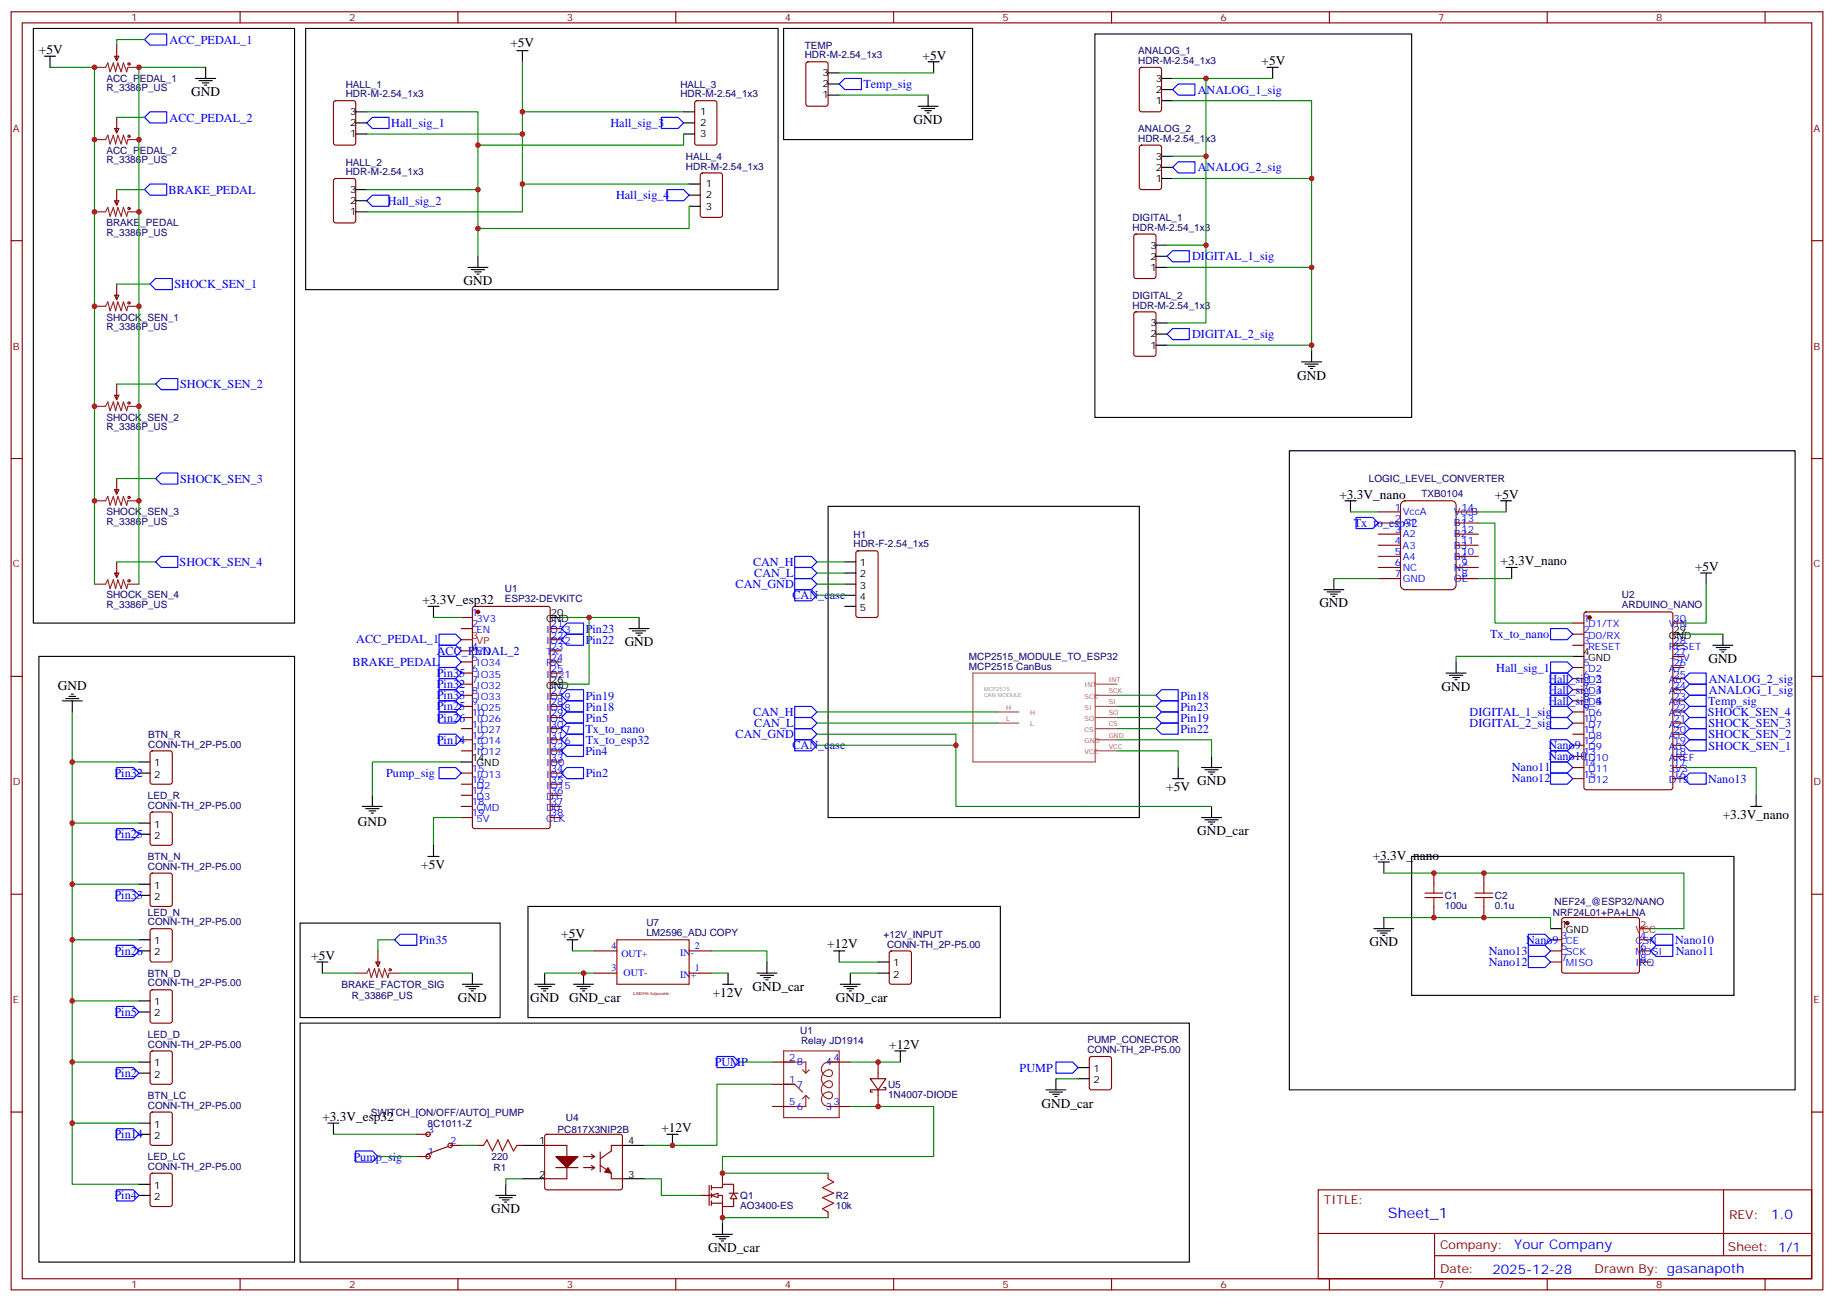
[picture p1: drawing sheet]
<svg xmlns="http://www.w3.org/2000/svg" width="582mm" height="413mm" viewBox="0 0 582 413" stroke-linecap="round" stroke-linejoin="round" font-family="sans-serif">
<g fill="none" stroke="#870000" stroke-width=".35">
<path d="M3.5 3.7h575.1v405.7h-575.1zM7.1 7.3h567.9v398.6h-567.9zM36.3 17.9h1.4l-.7 1.4zM37 14.3v5M76.2 3.7v3.6M145.3 3.7v3.6M214.5 3.7v3.6M283.6 3.7v3.6M352.8 3.7v3.6M421.9 3.7v3.6M491.1 3.7v3.6M560.2 3.7v3.6"/>
<path d="M37 37.3v4.9M106.1 32.2l.4-.2h5.7l.6 .4 .1 13-.5 .6-5.9 .1-.6-.5-.1-12.9zM36.3 40.8h1.4l-.7 1.4zM3.5 76.4h3.6M36.3 63.7h1.4l-.7 1.4zM37 60.2v4.9M575 76.4h3.6M36.3 93.7h1.4l-.7 1.4zM37 90.2v4.9M36.3 125.4h1.4l-.7 1.5zM37 121.9v5M3.5 145.6h3.6"/>
<path d="M36.3 155.4h1.4l-.7 1.4zM37 151.9v4.9M575 145.6h3.6M146.4 196h3.5M146.4 199.5h3.5M150.2 192.7l.4-.2h23.3l.7 .4v69.4l-.4 .7h-23.6l-.6-.4-.1-69.4zM174.6 199.5h3.6M499.2 197.8h3.5M502.9 194.4l.5-.2h26.8l.7 .5v55.3l-.4 .6-27.1 .1-.6-.5-.1-55.3zM530.9 197.8h3.6M3.5 214.7h3.6M146.4 206.6h3.5"/>
<path d="M146.4 210.1h3.5M146.4 213.6h3.5M146.4 217.2h3.5M174.6 206.6h3.6M174.6 210.1h3.6M174.6 213.6h3.6M174.6 203.1h3.6M499.2 201.3h3.5M499.2 204.8h3.5M499.2 211.9h3.5M499.2 215.4h3.5M499.2 218.9h3.5"/>
<path d="M530.9 204.8h3.6M530.9 211.9h3.6M530.9 215.4h3.6M530.9 218.9h3.6M530.9 208.4h3.6M575 214.7h3.6M47.9 238.5l.4-.2h5.7l.6 .5 .1 9.4-.5 .7h-5.9l-.6-.4-.1-9.5zM146.4 220.7h3.5M146.4 224.2h3.5M146.4 227.8h3.5M146.4 231.3h3.5M146.4 234.8h3.5"/>
<path d="M146.4 238.3h3.5M174.6 220.7h3.6M174.6 224.2h3.6M174.6 227.8h3.6M174.6 231.3h3.6M174.6 234.8h3.6M174.6 238.3h3.6M499.2 222.5h3.5M499.2 226h3.5M499.2 229.5h3.5M499.2 233h3.5M499.2 236.6h3.5"/>
<path d="M530.9 222.5h3.6M530.9 226h3.6M530.9 229.5h3.6M530.9 233h3.6M530.9 236.6h3.6M47.9 257.9l.4-.2h5.7l.6 .5 .1 9.4-.5 .7h-5.9l-.6-.4-.1-9.5zM146.4 245.4h3.5M146.4 248.9h3.5M146.4 252.4h3.5M146.4 256h3.5M146.4 259.5h3.5M174.6 245.4h3.6"/>
<path d="M174.6 248.9h3.6M174.6 252.4h3.6M174.6 256h3.6M174.6 259.5h3.6M174.6 241.9h3.6M499.2 240.1h3.5M499.2 243.6h3.5M499.2 247.2h3.5M530.9 240.1h3.6M530.9 243.6h3.6M530.9 247.2h3.6M47.9 277.3l.4-.2h5.7l.6 .5 .1 9.4-.5 .7h-5.9l-.6-.4-.1-9.5z"/>
<path d="M455.1 277.1v3.6M471 277.1v3.6M3.5 283.8h3.6M47.9 295l.4-.2h5.7l.6 .4 .1 9.5-.5 .6-5.9 .1-.6-.5-.1-9.4zM455.1 287.7v3.6M471 287.7v3.6M492.1 298.3h3.6M495.9 291.5l.5-.2h23.2l.5 .2 .2 .5v16.5l-.7 .4-23.5-.1-.4-.6v-16.2zM520.3 298.3h3.6M575 283.8h3.6M47.9 314.4l.4-.2h5.7l.6 .4 .1 9.5-.5 .6-5.9 .1-.6-.5-.1-9.4zM119.2 305.4h1.4l-.7 1.4z"/>
<path d="M119.9 301.8v5M492.1 305.4h3.6M492.1 301.8h3.6M520.3 305.4h3.6M520.3 301.8h3.6M47.9 333.8l.4-.2h5.7l.6 .4 .1 9.5-.5 .6-5.9 .1-.6-.5-.1-9.4zM3.5 353h3.6M47.9 353.2l.4-.2h5.7l.6 .4 .1 9.5-.5 .6-5.9 .1-.6-.5-.1-9.4zM575 353h3.6M47.9 372.6l.4-.2h5.7l.6 .4 .1 9.5-.5 .6-5.9 .1-.6-.5-.1-9.4zM132.3 360h3.5M132.3 367.1h3.5"/>
<path d="M142.2 363.9l-6.7 2.5M142.9 363.6h3.5M172.9 363.6h7v10.6h-7M173.1 360.3l.5-.3h23.2l.5 .3 .3 .5-.1 16.5-.7 .4-23.5-.1-.4-.6v-16.2zM176.4 370.6h7M185.2 367.1h3.5M185.2 370.6h3.5M187.7 369.9l1 .7M187.7 366.4l1 .7M188.7 370.6l-1 .7M188.7 367.1l-1 .7M194 372.4v1.8h3.6"/>
<path d="M197.6 363.6h-3.6v1.7M222.2 379.4h7.1v3.6h3.5v-2.5M225.1 376.3v6.3M225.8 377h3.5v-1.1h3.5v2.8M225.8 376.3v1.4M225.8 378.7v1.5M229.3 372.4v3.5M231.4 378.7h2.8M418.4 377.7h156.6v28.2h-156.6zM547 377.7v20.9M225.8 381.2v1.4M225.8 381.9h3.5"/>
<path d="M229.3 383v3.5M418.4 391.5h156.5M455.3 398.6h119.6M455.3 391.5v14.1M76.2 405.9v3.5M145.3 405.9v3.5M214.5 405.9v3.5M283.6 405.9v3.5M352.8 405.9v3.5M421.9 405.9v3.5M491.1 405.9v3.5M560.2 405.9v3.5"/>
<circle cx="135.8" cy="360" r=".71"/>
<circle cx="135.8" cy="367.1" r=".71"/>
<circle cx="142.9" cy="363.6" r=".71"/>
</g>
<g fill="#870000" stroke="#870000" stroke-width=".35">
<path d="M176.4 367.1h7l-3.5 3.5z"/>
<circle cx="151.7" cy="194.2" r=".53"/>
<circle cx="504.5" cy="196" r=".53"/>
<circle cx="497.4" cy="293" r=".53"/>
</g>
<path d="M146.4 203.1h3.5M520.3 294.8h3.6" fill="none" stroke="#f00" stroke-width=".35"/>
<g fill="none" stroke="#000" stroke-width=".35">
<path d="M112.9 35.5h3.5M112.9 39h3.5M112.9 42.5h3.5M409.2 143.1h160.5v202.8h-160.5zM262.8 160.7h98.8v98.8h-98.8zM135.8 192.5h3.5M137.6 192.5v3.5M174.6 196h3.6M199.7 199.5h6.3M202.8 196v3.5M539.8 181.9h3.5M541.5 181.9v3.5"/>
<path d="M12.3 208.4h81.2v192.2h-81.2zM174.6 217.2h3.6M200.7 200.2h4.3M201.8 200.9h2.1M202.5 201.6h.7M459 213.6h6.3M460 214.3h4.3M461.1 215.1h2.1M461.8 215.8h.7M462.1 210.1v3.5M499.2 208.4h3.5M530.9 201.3h3.6"/>
<path d="M543.6 204.8h6.4M544.7 205.5h4.2M545.7 206.2h2.2M546.5 206.9h.7M546.8 201.3v3.5M19.8 222.5h6.3M20.8 221.8h4.2M21.9 221.1h2.1M22.6 220.3h.7M22.9 222.5v3.5M44.1 241.9h3.5M44.1 245.4h3.5"/>
<path d="M115 256h6.4M116.1 256.7h4.2M117.1 257.4h2.1M117.8 258.1h.7M118.2 252.4v3.6M146.4 241.9h3.5M372.2 247.2h3.5M373.9 243.6v3.6M381.4 243.6h6.3M382.4 244.3h4.2M383.5 245h2.1M384.2 245.7h.7"/>
<path d="M384.5 240.1v3.5M44.1 261.3h3.5M44.1 264.8h3.5M135.8 271.9h3.5M137.6 268.3v3.6M448 271.9h102.3v44h-102.3zM44.1 280.7h3.5M44.1 284.2h3.5M44.1 298.3h3.5M95.2 293h63.5v30h-63.5zM436 294.8h6.4M437.1 295.5h4.2"/>
<path d="M438.1 296.2h2.2M438.9 296.9h.7M439.2 291.3v3.5M492.1 294.8h3.6M44.1 301.8h3.5M44.1 317.7h3.5M100.5 305.4h3.6M102.3 305.4v3.5M146.8 312.4h6.3M147.8 313.1h4.2M148.9 313.8h2.1M149.6 314.5h.7"/>
<path d="M149.9 308.9v3.5M44.1 321.2h3.5M44.1 337.1h3.5M44.1 340.6h3.5M44.1 356.5h3.5M104.1 356.5h3.5M105.8 356.5v3.5M44.1 360h3.5M44.1 375.9h3.5M44.1 379.4h3.5M165.8 363.6h7.1M165.8 374.2h7.1"/>
<path d="M197.6 363.6h7M197.6 374.2h7"/>
</g>
<g fill="none" stroke="#008700" stroke-width=".35">
<path d="M137.6 196h8.8M178.2 196h24.6M187 196v21.2h-8.8M541.5 185.4v12.4h-7M499.2 208.4h-37.1v1.7M534.5 201.3h12.3M22.9 226v149.9h21.2M354.5 238.3h19.4v5.3M354.5 220.7h12.4M354.5 224.2h12.4M354.5 227.8h12.4M354.5 231.3h12.4"/>
<path d="M22.9 241.9h21.2M146.4 259.5h-8.8v8.8M146.4 241.9h-28.2v10.5M22.9 261.3h21.2M22.9 280.7h21.2M22.9 298.3h21.2M125.2 298.3h-5.3v3.5M439.2 291.3h52.9v3.5M22.9 317.7h21.2M102.3 308.9h10.6M127 308.9h22.9M22.9 337.1h21.2"/>
<path d="M22.9 356.5h21.2M105.8 360h26.5M119.9 367.1h12.4"/>
</g>
<g fill="none" stroke="#00f" stroke-width=".35">
<path d="M492.1 199.5h5.3l1.8 1.8-1.8 1.8h-5.3zM139.3 215.4h5.3l1.8 1.8-1.8 1.7h-5.3zM139.3 218.9h5.3l1.8 1.8-1.8 1.8h-5.3zM139.3 211.9h5.3l1.8 1.7-1.8 1.8h-5.3zM139.3 222.5h5.3l1.8 1.7-1.8 1.8h-5.3zM139.3 226h5.3l1.8 1.8-1.8 1.7h-5.3zM139.3 233h5.3l1.8 1.8-1.8 1.8h-5.3zM178.2 227.8l1.7-1.8h5.3v3.5h-5.3zM178.2 238.3l1.7-1.7h5.3v3.5h-5.3zM178.2 231.3l1.7-1.8h5.3v3.5h-5.3zM252.2 224.2h5.3l1.8 1.8-1.8 1.8h-5.3zM252.2 227.8h5.3l1.8 1.7-1.8 1.8h-5.3z"/>
<path d="M252.2 231.3h5.3l1.8 1.7-1.8 1.8h-5.3zM366.9 220.7l1.8-1.8h5.2v3.6h-5.2zM366.9 224.2l1.8-1.7h5.2v3.5h-5.2zM366.9 227.8l1.8-1.8h5.2v3.5h-5.2zM366.9 231.3l1.8-1.8h5.2v3.5h-5.2zM492.1 238.3h5.3l1.8 1.8-1.8 1.8h-5.3zM492.1 234.8h5.3l1.8 1.8-1.8 1.7h-5.3zM37 243.6h5.3l1.8 1.8-1.8 1.8h-5.3zM178.2 245.4l1.7-1.8h5.3v3.6h-5.3zM492.1 241.9h5.3l1.8 1.7-1.8 1.8h-5.3zM492.1 245.4h5.3l1.8 1.8-1.8 1.7h-5.3zM534.5 247.2l1.7-1.8h5.3v3.5h-5.3z"/>
<path d="M37 263h5.3l1.8 1.8-1.8 1.8h-5.3zM37 282.4h5.3l1.8 1.8-1.8 1.8h-5.3zM125.2 298.3l1.8-1.8h5.3v3.6h-5.3zM485.1 296.5h5.3l1.7 1.8-1.7 1.8h-5.3zM525.6 296.5h5.3v3.6h-5.3l-1.7-1.8zM37 300.1h5.3l1.8 1.7-1.8 1.8h-5.3zM37 319.5h5.3l1.8 1.7-1.8 1.8h-5.3zM485.1 303.6h5.3l1.7 1.8-1.7 1.7h-5.3zM485.1 300.1h5.3l1.7 1.7-1.7 1.8h-5.3zM525.6 300.1h5.3v3.5h-5.3l-1.7-1.8zM37 338.9h5.3l1.8 1.7-1.8 1.8h-5.3zM37 358.3h5.3l1.8 1.7-1.8 1.8h-5.3z"/>
<path d="M37 377.7h5.3l1.8 1.7-1.8 1.8h-5.3zM112.9 365.3h5.3l1.7 1.8-1.7 1.8h-5.3z"/>
</g>
<g fill="none" stroke="#a10000" stroke-width=".35">
<path d="M452.3 284.9h5.6M452.3 283.5h5.6M455.1 280.7v2.8M455.1 284.9v2.8M468.1 284.9h5.7M468.1 283.5h5.7M471 280.7v2.8M471 284.9v2.8M190.5 369.9l2.1 1.4M190.5 365.7v6.3M194 365.3l-3.5 2.5"/>
<circle cx="40.9" cy="20.3" r=".35"/>
<circle cx="40.9" cy="43.3" r=".35"/>
<circle cx="40.9" cy="66.2" r=".35"/>
<circle cx="40.9" cy="96.2" r=".35"/>
<circle cx="40.9" cy="127.9" r=".35"/>
<circle cx="40.9" cy="157.9" r=".35"/>
<circle cx="123.8" cy="307.8" r=".35"/>
</g>
<path d="M30 21.4h3.5l.7-1.4 .7 2.8 1.1-2.8 .7 2.8 .7-2.8 1.1 2.8 .7-2.8 1 2.8 .4-1.4h3.5M30 44.3h3.5l.7-1.4 .7 2.8 1.1-2.8 .7 2.8 .7-2.8 1.1 2.8 .7-2.8 1 2.8 .4-1.4h3.5M30 67.2h3.5l.7-1.4 .7 2.9 1.1-2.9 .7 2.9 .7-2.9 1.1 2.9 .7-2.9 1 2.9 .4-1.5h3.5M30 97.2h3.5l.7-1.4 .7 2.8 1.1-2.8 .7 2.8 .7-2.8 1.1 2.8 .7-2.8 1 2.8 .4-1.4h3.5M30 129h3.5l.7-1.4 .7 2.8 1.1-2.8 .7 2.8 .7-2.8 1.1 2.8 .7-2.8 1 2.8 .4-1.4h3.5M30 159h3.5l.7-1.4 .7 2.8 1.1-2.8 .7 2.8 .7-2.8 1.1 2.8 .7-2.8 1 2.8 .4-1.4h3.5M112.9 308.9h3.5l.7-1.4 .7 2.8 1.1-2.8 .7 2.8 .7-2.8 1.1 2.8 .7-2.8 1 2.8 .4-1.4h3.5" fill="none" stroke="#8c2424" stroke-width=".35"/>
<path d="M193 370.6l1 1.8-2.1-.4z" fill="#a10000" stroke="#a10000" stroke-width=".35"/>
<g fill="#fff" stroke="#870000" stroke-width=".35">
<path d="M232.8 378.7l1.1 1.8h-2.1z"/>
<path d="M225.8 379.4l2.1-.7v1.5z"/>
</g>
<g fill="none" stroke="#870000" stroke-width=".35">
<path d="M220.7 32.2l.5-.2h5.6l.7 .4v13l-.4 .6-5.9 .1-.7-.5v-12.9zM106.1 56.9l.4-.2h5.7l.6 .4 .1 13-.5 .6-5.9 .1-.6-.5-.1-12.9zM222.5 55.1l.5-.2h5.6l.7 .4v13l-.5 .6-5.8 .1-.7-.5-.1-12.9zM37 178.4v4.9M271.9 175l.4-.2h5.7l.6 .5 .1 20-.5 .6-5.9 .1-.6-.5-.1-20zM36.3 181.9h1.4l-.7 1.4zM188.7 308.9h7.1M188.7 301.8h7.1M218.7 308.9h7.1M218.7 301.8h7.1M282.5 302l.4-.2h5.7l.6 .5 .1 9.4-.5 .7h-5.9l-.6-.4-.1-9.5zM245.2 337.1h7"/>
<path d="M262.8 337.1h7.1M278.7 337.1v5.3M346 335.6l.4-.2h5.7l.6 .4 .1 9.4-.5 .7h-5.9l-.6-.4-.1-9.4zM245.2 351.2h7M245.2 344.2h7M262.8 351.2h7.1M276.2 342.4h5l-2.5 3.5zM278.7 345.9v5.3M280.5 345.2h.7v.7h-5v.7h.7M151.7 363.6h1.8M164 363.6h1.8M262.8 372.4v1.8"/>
<path d="M262.8 384.7v1.8"/>
</g>
<g fill="none" stroke="#a10000" stroke-width=".35">
<path d="M195.8 298.3h22.9v14.1h-22.9zM153.5 363.6l1-1.8 1.8 3.5 1.7-3.5 1.5 3.5 1.7-3.5 1.8 3.5 1-1.7M262.8 374.2l1.8 1-3.5 1.8 3.5 1.7-3.5 1.5 3.5 1.7-3.5 1.8 1.7 1"/>
<circle cx="40.9" cy="184.4" r=".35"/>
</g>
<g fill="none" stroke="#000" stroke-width=".35">
<path d="M10.6 9h82.9v188.8h-82.9zM14.1 17.9h3.5M15.9 17.9v3.5M97 9h149.9v82.9h-149.9zM164 16.1h3.6M165.8 16.1v3.5M62.1 24.9h6.3M63.1 25.6h4.3M64.2 26.3h2.1M64.9 27h.7M65.3 21.4v3.5M217 35.5h3.5"/>
<path d="M217 39h3.5M217 42.5h3.5M218.7 58.4h3.5M112.9 60.2h3.5M112.9 67.2h3.5M112.9 63.7h3.5M218.7 65.5h3.5M218.7 61.9h3.5M148.5 84.9h6.4M149.6 85.6h4.2M150.6 86.3h2.2M151.3 87h.7"/>
<path d="M151.7 81.4v3.5M268.1 178.4h3.5M268.1 181.9h3.5M268.1 185.4h3.5M268.1 188.9h3.5M268.1 192.5h3.5M381.4 259.5h6.3M384.5 256v3.5M382.4 260.2h4.2M383.5 260.9h2.1M384.2 261.6h.7M167.6 287.7h149.9v35.3h-149.9z"/>
<path d="M179.9 298.3h3.5M181.7 298.3v3.5M169.7 312.4h6.3M170.7 313.1h4.3M171.8 313.8h2.1M172.5 314.5h.7M172.9 308.9v3.5M229.3 312.4h3.5M231.1 308.9v3.5M240.2 308.9h6.4M241.3 309.6h4.2M242.4 310.3h2.1"/>
<path d="M243.1 311h.7M243.4 305.4v3.5M264.6 301.8h3.5M266.3 301.8v3.6M266.7 312.4h6.3M267.8 313.1h4.2M268.8 313.8h2.1M269.5 314.5h.7M269.9 308.9v3.5M278.7 308.9h3.5M278.7 305.4h3.5M95.2 324.8h282.3v75.8h-282.3z"/>
<path d="M284 333.6h3.5M285.8 333.6v3.5M342.2 338.9h3.5M332 345.9h6.3M333 346.6h4.3M334.1 347.3h2.1M334.8 348.1h.7M335.1 342.4v3.5M342.2 342.4h3.5M157.3 379.4h6.4M160.5 375.9v3.5M211.7 360h3.5"/>
<path d="M213.4 360v3.6M158.4 380.2h4.2M159.5 380.9h2.1M160.2 381.6h.7M226.1 391.8h6.4M227.2 392.5h4.2M228.2 393.2h2.2M229 393.9h.7M229.3 388.3v3.5"/>
</g>
<g fill="none" stroke="#00f" stroke-width=".35">
<path d="M47.6 10.8h5.3v3.5h-5.3l-1.7-1.7zM45.9 37.3l1.7-1.8h5.3v3.5h-5.3zM118.2 37.3h5.3v3.5h-5.3l-1.8-1.8zM209.9 37.3h5.3l1.8 1.7-1.8 1.8h-5.3zM45.9 60.2l1.7-1.8h5.3v3.5h-5.3zM118.2 61.9h5.3v3.6h-5.3l-1.8-1.8zM211.7 60.2h5.3l1.7 1.7-1.7 1.8h-5.3zM49.4 88.4h5.3v3.5h-5.3l-1.8-1.7zM51.2 120.2h5.2v3.5h-5.2l-1.8-1.8zM49.4 151.9l1.8-1.8h5.2v3.6h-5.2zM49.4 178.4l1.8-1.8h5.2v3.5h-5.2zM252.2 176.6h5.3l1.8 1.8-1.8 1.7h-5.3z"/>
<path d="M178.2 199.5l1.7-1.7h5.3v3.5h-5.3zM252.2 187.2h5.3l1.8 1.7-1.8 1.8h-5.3zM252.2 183.7h5.3l1.8 1.7-1.8 1.8h-5.3zM252.2 180.1h5.3l1.8 1.8-1.8 1.8h-5.3zM139.3 201.3h5.3l1.8 1.8-1.8 1.7h-5.3zM139.3 204.8h5.3l1.8 1.8-1.8 1.8h-5.3zM139.3 208.4h5.3l1.8 1.7-1.8 1.8h-5.3zM178.2 203.1l1.7-1.8h5.3v3.5h-5.3zM179.9 218.9h5.3v3.6h-5.3l-1.7-1.8zM178.2 224.2l1.7-1.7h5.3v3.5h-5.3zM252.2 234.8h5.3l1.8 1.8-1.8 1.7h-5.3zM139.3 243.6h5.3l1.8 1.8-1.8 1.8h-5.3z"/>
<path d="M227.5 335.4h5.3l1.8 1.7-1.8 1.8h-5.3zM335.1 337.1h5.3l1.8 1.8-1.8 1.7h-5.3z"/>
</g>
<g fill="none" stroke="#008700" stroke-width=".35">
<path d="M45.9 12.6h-8.9v1.7M165.8 19.6v22.9h-49.4M15.9 21.4h14.1v164M37 37.3h8.9M65.3 21.4h-21.2v164M116.4 35.5h35.3v24.7M165.8 35.5h51.2M165.8 42.5v24.7h-49.4M165.8 58.4h52.9M217 42.5v3.6h-65.3M37 60.2h8.9M116.4 60.2h35.3v12.3"/>
<path d="M218.7 65.5v7h-67v8.9M37 90.2h10.6M37 121.9h12.4M37 151.9h12.4M37 178.4h12.4M259.3 178.4h8.8M259.3 181.9h8.8M259.3 185.4h8.8M259.3 188.9h8.8M259.3 233h44.1v3.6h-44.1M259.3 226h57.1M259.3 229.5h57.1"/>
<path d="M303.4 236.6v19.4h81.1M354.5 234.8h30v5.3M172.9 308.9h15.8M181.7 301.8h7M225.8 301.8h17.6v3.6M225.8 308.9h5.3M266.3 305.4h12.4M269.9 308.9h8.8M234.6 337.1h10.6M269.9 337.1h15.9M245.2 344.2h-17.7v19.4h-22.9M269.9 351.2h26.4v15.9h-67v5.3h33.5"/>
<path d="M335.1 342.4h7.1M146.4 363.6h5.3M165.8 374.2h-5.3v1.7M204.6 374.2h5.3v5.2h12.3M262.8 386.5h-33.5v1.8"/>
</g>
<path d="M30 185.4h3.5l.7-1.4 .7 2.8 1.1-2.8 .7 2.8 .7-2.8 1.1 2.8 .7-2.8 1 2.8 .4-1.4h3.5M248.7 333.6h17.6v21.2h-17.6zM248.7 337.1h7.1v3.5M254.7 339.6l1.1 1M256.8 339.6l-1 1M266.3 337.1h-3.5a2.28 2.28 0 0 0-2.1 2.8 2.28 2.28 0 0 0 3.1 1.6 1.1 1.1 0 0 0 .3-1.4 1.1 1.1 0 0 0-1.3-.5 2.86 2.86 0 0 0-2.1 3.1 2.86 2.86 0 0 0 2.8 2.5 1.1 1.1 0 0 0 .7-1.4 1.1 1.1 0 0 0-1.4-.7 2.86 2.86 0 0 0-2.1 3.1 2.86 2.86 0 0 0 2.8 2.5 1.19 1.19 0 0 0 .5-1.7 1.19 1.19 0 0 0-1.8-.2 2.3 2.3 0 0 0-1.5 2.4 2.3 2.3 0 0 0 2.1 2h3.5M248.7 344.2h3.5l2.5 2.4M255.8 347.7v3.5h-7.1M255.8 347.7l1 1.1M255.8 347.7l-1.1 1.1" fill="none" stroke="#8c2424" stroke-width=".35"/>
<path d="M308.8 213.6h38.8v28.3h-38.8zM347.6 217.2h6.9M316.4 229.5h7M316.4 226h7M347.6 220.7h6.9M347.6 224.2h6.9M347.6 227.8h6.9M347.6 231.3h6.9M347.6 234.8h6.9M347.6 238.3h6.9" fill="none" stroke="#a64a4a" stroke-width=".35"/>
<path d="M444.8 159.5l1.1-.5h14.8a1.41 1.41 0 0 1 1.4 1.4v25.4a1.51 1.51 0 0 1-1.4 1.4h-14.8a1.51 1.51 0 0 1-1.4-1.4v-25.4z" fill="#fff" stroke="#800000" stroke-width=".35"/>
<g fill="none" stroke="#870000" stroke-width=".35">
<path d="M256 19.8l.5-.2h5.6l.7 .4v13l-.4 .7h-5.9l-.7-.4v-13zM361.8 21.6l.5-.2h5.6l.7 .4 .1 13-.5 .6-5.9 .1-.6-.5-.1-12.9zM361.8 46.3l.5-.2h5.6l.7 .4 .1 13-.5 .6-5.9 .1-.6-.5-.1-12.9zM360.1 74.5l.4-.2h5.7l.6 .4 .1 13-.5 .7h-5.9l-.6-.5-.1-12.9zM360.1 99.2l.4-.2h5.7l.6 .4 .1 13-.5 .6-5.9 .1-.6-.5-.1-12.9zM437.4 162.5h7.1M437.4 166h7.1M437.4 169.5h7.1M437.4 173.1h7.1M437.4 176.6h7.1M462.1 162.5h7.1M462.1 166h7.1"/>
<path d="M462.1 169.5h7.1M462.1 173.1h7.1M462.1 176.6h7.1M437.4 180.1h7.1M437.4 183.7h7.1M462.1 180.1h7.1M462.1 183.7h7.1"/>
</g>
<g fill="none" stroke="#000" stroke-width=".35">
<path d="M248.7 9h60v35.3h-60zM294.6 19.6h3.5M296.3 19.6v3.5M347.5 10.8h100.5v121.7h-100.5zM262.8 23.1h3.5M262.8 30.2h3.5M262.8 26.7h3.5M291.4 33.7h6.3M292.5 34.4h4.2M293.5 35.1h2.1M294.2 35.8h.7M294.6 30.2v3.5"/>
<path d="M368.7 24.9h3.5M368.7 32h3.5M368.7 28.4h3.5M402.2 21.4h3.5M403.9 21.4v3.5M368.7 49.6h3.5M368.7 56.7h3.5M368.7 53.1h3.5M366.9 77.8h3.5M366.9 84.9h3.5M366.9 81.4h3.5M366.9 102.5h3.5"/>
<path d="M366.9 109.6h3.5M366.9 106h3.5M413.1 114.9h6.4M414.2 115.6h4.2M415.2 116.3h2.1M415.9 117h.7M416.3 111.3v3.6M426.9 159h3.5M428.6 159v3.5M476.2 159h3.6M478 159v3.5M420.2 187.2h6.3"/>
<path d="M421.2 187.9h4.2M422.3 188.6h2.1M423 189.3h.7M423.3 183.7v3.5M478 180.1h3.5M479.8 180.1v3.6M555.6 256h3.6M557.4 252.4v3.6M437.4 273.6h3.6M439.2 273.6v3.5M182 312.4h6.4M183.1 313.1h4.2"/>
<path d="M184.1 313.8h2.2M184.9 314.5h.7M185.2 308.9v3.5"/>
</g>
<g fill="none" stroke="#008700" stroke-width=".35">
<path d="M266.3 23.1h30M266.3 30.2h28.3M372.2 32h44.1v79.3M372.2 24.9h31.7M382.8 24.9v77.6h-12.4M372.2 49.6h10.6M372.2 56.7h44.1M370.4 77.8h12.4M370.4 84.9h45.9M370.4 109.6h45.9M428.6 162.5h8.8M469.2 166h5.3v31.8h24.7"/>
<path d="M469.2 162.5h8.8M423.3 183.7h14.1M469.2 183.7h10.6M534.5 243.6h22.9v8.8M439.2 277.1h95.3v17.7h-10.6"/>
</g>
<g fill="none" stroke="#00f" stroke-width=".35">
<path d="M266.3 26.7l1.8-1.8h5.3v3.5h-5.3zM373.9 26.7h5.3v3.5h-5.3l-1.7-1.8zM372.2 53.1l1.7-1.7h5.3v3.5h-5.3zM370.4 81.4l1.8-1.8h5.3v3.5h-5.3zM370.4 106l1.8-1.7h5.3v3.5h-5.3zM430.4 164.3h5.3l1.7 1.7-1.7 1.8h-5.3zM492.1 210.1h5.3l1.8 1.8-1.8 1.7h-5.3zM492.1 213.6h5.3l1.8 1.8-1.8 1.8h-5.3zM492.1 217.2h5.3l1.8 1.7-1.8 1.8h-5.3zM534.5 218.9l1.7-1.7h5.3v3.5h-5.3zM534.5 215.4l1.7-1.8h5.3v3.6h-5.3zM178.2 234.8l1.7-1.8h5.3v3.6h-5.3z"/>
<path d="M492.1 220.7h5.3l1.8 1.8-1.8 1.7h-5.3zM492.1 224.2h5.3l1.8 1.8-1.8 1.8h-5.3zM492.1 227.8h5.3l1.8 1.7-1.8 1.8h-5.3zM534.5 236.6l1.7-1.8h5.3v3.5h-5.3zM534.5 233l1.7-1.7h5.3v3.5h-5.3zM534.5 229.5l1.7-1.7h5.3v3.5h-5.3zM534.5 226l1.7-1.8h5.3v3.6h-5.3zM534.5 222.5l1.7-1.8h5.3v3.5h-5.3z"/>
</g>
<g fill="#c00">
<circle cx="22.9" cy="261.3" r=".88"/>
<circle cx="22.9" cy="356.5" r=".88"/>
<circle cx="22.9" cy="337.1" r=".88"/>
<circle cx="22.9" cy="317.7" r=".88"/>
<circle cx="22.9" cy="298.3" r=".88"/>
<circle cx="22.9" cy="280.7" r=".88"/>
<circle cx="22.9" cy="241.9" r=".88"/>
<circle cx="187" cy="196" r=".88"/>
<circle cx="471" cy="291.3" r=".88"/>
<circle cx="455.1" cy="291.3" r=".88"/>
<circle cx="229.3" cy="386.5" r=".88"/>
<circle cx="213.4" cy="363.6" r=".88"/>
<circle cx="229.3" cy="372.4" r=".88"/>
<circle cx="278.7" cy="351.2" r=".88"/>
<circle cx="278.7" cy="337.1" r=".88"/>
<circle cx="30" cy="44.3" r=".88"/>
<circle cx="30" cy="67.2" r=".88"/>
<circle cx="30" cy="97.2" r=".88"/>
<circle cx="30" cy="129" r=".88"/>
<circle cx="30" cy="21.4" r=".88"/>
<circle cx="44.1" cy="21.4" r=".88"/>
<circle cx="44.1" cy="44.3" r=".88"/>
<circle cx="44.1" cy="67.2" r=".88"/>
<circle cx="44.1" cy="97.2" r=".88"/>
<circle cx="44.1" cy="129" r=".88"/>
<circle cx="30" cy="159" r=".88"/>
<circle cx="44.1" cy="159" r=".88"/>
<circle cx="165.8" cy="35.5" r=".88"/>
<circle cx="165.8" cy="42.5" r=".88"/>
<circle cx="165.8" cy="58.4" r=".88"/>
<circle cx="151.7" cy="72.5" r=".88"/>
<circle cx="151.7" cy="60.2" r=".88"/>
<circle cx="151.7" cy="46.1" r=".88"/>
<circle cx="303.4" cy="236.6" r=".88"/>
<circle cx="185.2" cy="308.9" r=".88"/>
<circle cx="382.8" cy="24.9" r=".88"/>
<circle cx="382.8" cy="77.8" r=".88"/>
<circle cx="382.8" cy="49.6" r=".88"/>
<circle cx="416.3" cy="109.6" r=".88"/>
<circle cx="416.3" cy="84.9" r=".88"/>
<circle cx="455.1" cy="277.1" r=".88"/>
<circle cx="471" cy="277.1" r=".88"/>
<circle cx="416.3" cy="56.7" r=".88"/>
</g>
<text font-size="4.6" fill="#00f" x="440.5" y="386.7">Sheet_1</text>
<g font-size="4.2">
<text x="12.3" y="17.1">+5V</text>
<text x="162" y="15.1">+5V</text>
<text x="292.8" y="18.9">+5V</text>
<text x="400.4" y="20.7">+5V</text>
<text x="60.7" y="30.6">GND</text>
<text x="290" y="39.4">GND</text>
<text x="147.1" y="90.5">GND</text>
<text x="411.7" y="120.5">GND</text>
<text x="425.1" y="158.3">+3.3V_nano</text>
<text x="474.5" y="158.3">+5V</text>
<text x="476.2" y="179.4">+3.3V_nano</text>
<text x="538" y="181.2">+5V</text>
<text x="134.1" y="191.8">+3.3V_esp32</text>
<text x="418.7" y="192.8">GND</text>
<text x="198.3" y="205.2">GND</text>
<text x="542.2" y="210.5">GND</text>
<text x="18.3" y="219.2">GND</text>
<text x="457.6" y="219.3">GND</text>
<text x="370.1" y="251.1">+5V</text>
<text x="379.9" y="249.3">GND</text>
<text x="113.6" y="262.1">GND</text>
<text x="546.8" y="259.8">+3.3V_nano</text>
<text x="379.9" y="265.1">GND_car</text>
<text x="133.7" y="275.9">+5V</text>
<text x="435.7" y="272.9">+3.3V_nano</text>
<text x="178.2" y="297.6">+5V</text>
<text x="98.8" y="304.7">+5V</text>
<text x="262.5" y="300.8">+12V</text>
<text x="434.6" y="300.4">GND</text>
<text x="226.2" y="316.4">+12V</text>
<text x="238.8" y="314.5">GND_car</text>
<text x="145.3" y="318.1">GND</text>
<text x="168.3" y="318.1">GND</text>
<text x="180.6" y="318.1">GND_car</text>
<text x="265.3" y="318.1">GND_car</text>
<text x="282.2" y="332.9">+12V</text>
<text x="330.6" y="351.6">GND_car</text>
<text x="102.3" y="355.8">+3.3V_esp32</text>
<text x="209.9" y="359.3">+12V</text>
<text x="155.9" y="385.1">GND</text>
<text x="224.7" y="397.4">GND_car</text>
</g>
<g font-size="4.2" fill="#00f">
<text x="562.2" y="386.9">1.0</text>
<text x="480.6" y="396.5">Your Company</text>
<text x="473.6" y="404.3">2025-12-28</text>
</g>
<g font-size="3.9" fill="#00f">
<text x="53.8" y="13.9">ACC_PEDAL_1</text>
<text x="274" y="27.9">Temp_sig</text>
<text x="380.1" y="29.7">ANALOG_1_sig</text>
<text x="53.8" y="38.6">ACC_PEDAL_2</text>
<text x="124.2" y="40.4">Hall_sig_1</text>
<text x="193.8" y="40.3">Hall_sig_3</text>
<text x="380.1" y="54.4">ANALOG_2_sig</text>
<text x="53.5" y="61.5">BRAKE_PEDAL</text>
<text x="123.1" y="65.1">Hall_sig_2</text>
<text x="195.5" y="63.2">Hall_sig_4</text>
<text x="378.4" y="82.6">DIGITAL_1_sig</text>
<text x="55.4" y="91.5">SHOCK_SEN_1</text>
<text x="378.4" y="107.3">DIGITAL_2_sig</text>
<text x="57.1" y="123.3">SHOCK_SEN_2</text>
<text x="57.1" y="153.3">SHOCK_SEN_3</text>
<text x="429.7" y="167.3">Tx_to_esp32</text>
<text x="57" y="179.7">SHOCK_SEN_4</text>
<text x="239" y="179.6">CAN_H</text>
<text x="239.4" y="183.2">CAN_L</text>
<text x="233.5" y="186.8">CAN_GND</text>
<text x="251.5" y="190.2">CAN_case</text>
<text x="185.9" y="200.9">Pin23</text>
<text x="473" y="202.5">Tx_to_nano</text>
<text x="113.1" y="204.3">ACC_PEDAL_1</text>
<text x="138.6" y="207.9">ACC_PEDAL_2</text>
<text x="185.9" y="204.4">Pin22</text>
<text x="111.9" y="211.4">BRAKE_PEDAL</text>
<text x="138.6" y="214.9">Pin35</text>
<text x="474.9" y="213.1">Hall_sig_1</text>
<text x="138.6" y="218.4">Pin32</text>
<text x="138.6" y="222">Pin33</text>
<text x="491.4" y="216.7">Hall_sig_2</text>
<text x="491.4" y="220.2">Hall_sig_3</text>
<text x="542.4" y="220.2">ANALOG_1_sig</text>
<text x="542.4" y="216.7">ANALOG_2_sig</text>
<text x="138.6" y="225.5">Pin25</text>
<text x="185.9" y="225.6">Pin18</text>
<text x="185.9" y="222">Pin19</text>
<text x="239" y="227.3">CAN_H</text>
<text x="374.6" y="222">Pin18</text>
<text x="374.6" y="225.6">Pin23</text>
<text x="466.4" y="227.3">DIGITAL_1_sig</text>
<text x="491.4" y="223.7">Hall_sig_4</text>
<text x="542.1" y="227.3">SHOCK_SEN_4</text>
<text x="542.1" y="223.7">Temp_sig</text>
<text x="138.6" y="229">Pin26</text>
<text x="185.8" y="232.6">Tx_to_nano</text>
<text x="185.9" y="229.1">Pin5</text>
<text x="239.4" y="230.8">CAN_L</text>
<text x="374.6" y="229.1">Pin19</text>
<text x="374.6" y="232.6">Pin22</text>
<text x="466.4" y="230.8">DIGITAL_2_sig</text>
<text x="542.2" y="230.9">SHOCK_SEN_3</text>
<text x="138.6" y="236.1">Pin14</text>
<text x="185.8" y="239.7">Pin4</text>
<text x="185.9" y="236.1">Tx_to_esp32</text>
<text x="233.5" y="234.4">CAN_GND</text>
<text x="251.5" y="237.8">CAN_case</text>
<text x="491.4" y="237.8">Nano9</text>
<text x="542.2" y="237.9">SHOCK_SEN_1</text>
<text x="542.2" y="234.4">SHOCK_SEN_2</text>
<text x="479.8" y="244.8">Nano11</text>
<text x="491.4" y="241.4">Nano10</text>
<text x="36.3" y="246.7">Pin32</text>
<text x="122.5" y="246.7">Pump_sig</text>
<text x="185.9" y="246.7">Pin2</text>
<text x="479.8" y="248.3">Nano12</text>
<text x="542.1" y="248.6">Nano13</text>
<text x="36.3" y="266.1">Pin25</text>
<text x="36.3" y="285.5">Pin33</text>
<text x="133" y="299.7">Pin35</text>
<text x="484.4" y="299.6">Nano9</text>
<text x="531.7" y="299.8">Nano10</text>
<text x="36.3" y="303.1">Pin26</text>
<text x="472.5" y="303">Nano13</text>
<text x="531.8" y="303.2">Nano11</text>
<text x="472.5" y="306.5">Nano12</text>
<text x="36.3" y="322.5">Pin5</text>
<text x="36.3" y="341.9">Pin2</text>
<text x="226.8" y="338.4">PUMP</text>
<text x="323.6" y="340.2">PUMP</text>
<text x="36.3" y="361.3">Pin14</text>
<text x="112.2" y="368.4">Pump_sig</text>
<text x="36.3" y="380.7">Pin4</text>
</g>
<g font-size="3.9" fill="#800">
<text x="420.2" y="382.3">TITLE:</text>
<text x="548.8" y="386.9">REV:</text>
<text x="457.1" y="396.5">Company:</text>
<text x="548.4" y="397.1">Sheet: 1/1</text>
<text x="457.1" y="404.1">Date:</text>
<text x="506.1" y="404.2">Drawn By: gasanapoth</text>
</g>
<g font-size="3.2" fill="#800">
<text x="41.6" y="6.7">1</text>
<text x="110.8" y="6.7">2</text>
<text x="179.9" y="6.7">3</text>
<text x="249.1" y="6.7">4</text>
<text x="318.2" y="6.7">5</text>
<text x="387.3" y="6.7">6</text>
<text x="456.5" y="6.7">7</text>
<text x="525.6" y="6.7">8</text>
<text x="4.1" y="41.8">A</text>
<text x="575.6" y="41.8">A</text>
<text x="4.1" y="111">B</text>
<text x="575.6" y="111">B</text>
<text x="4.1" y="180.1">C</text>
<text x="575.6" y="180.1">C</text>
<text x="4.1" y="249.3">D</text>
<text x="575.6" y="249.3">D</text>
<text x="4.1" y="318.4">E</text>
<text x="575.6" y="318.4">E</text>
<text x="41.6" y="408.9">1</text>
<text x="110.8" y="408.9">2</text>
<text x="179.9" y="408.9">3</text>
<text x="249.1" y="408.9">4</text>
<text x="318.2" y="408.9">5</text>
<text x="387.3" y="408.9">6</text>
<text x="456.5" y="408.9">7</text>
<text x="525.6" y="408.9">8</text>
</g>
<g font-size="3.2" fill="#000080">
<text x="255.4" y="15.5">TEMP</text>
<text x="361.2" y="17.3">ANALOG_1</text>
<text x="255.4" y="18.6">HDR-M-2.54_1x3</text>
<text x="361.2" y="20.3">HDR-M-2.54_1x3</text>
<text x="33.8" y="28.9">R_3386P_US</text>
<text x="33.8" y="25.9">ACC_PEDAL_1</text>
<text x="109.7" y="27.9">HALL_1</text>
<text x="215.9" y="27.8">HALL_3</text>
<text x="109.7" y="30.9">HDR-M-2.54_1x3</text>
<text x="215.9" y="30.9">HDR-M-2.54_1x3</text>
<text x="361.2" y="42">ANALOG_2</text>
<text x="361.2" y="45">HDR-M-2.54_1x3</text>
<text x="33.8" y="51.9">R_3386P_US</text>
<text x="33.8" y="48.8">ACC_PEDAL_2</text>
<text x="109.7" y="52.6">HALL_2</text>
<text x="217.7" y="53.8">HDR-M-2.54_1x3</text>
<text x="217.7" y="50.8">HALL_4</text>
<text x="109.7" y="55.6">HDR-M-2.54_1x3</text>
<text x="33.8" y="71.8">BRAKE_PEDAL</text>
<text x="359.5" y="70.2">DIGITAL_1</text>
<text x="33.8" y="74.8">R_3386P_US</text>
<text x="359.5" y="73.2">HDR-M-2.54_1x3</text>
<text x="359.5" y="94.9">DIGITAL_2</text>
<text x="33.8" y="101.7">SHOCK_SEN_1</text>
<text x="359.5" y="97.9">HDR-M-2.54_1x3</text>
<text x="33.8" y="104.8">R_3386P_US</text>
<text x="33.8" y="136.5">R_3386P_US</text>
<text x="33.8" y="133.5">SHOCK_SEN_2</text>
<text x="434.4" y="153.1">LOGIC_LEVEL_CONVERTER</text>
<text x="451.2" y="157.9">TXB0104</text>
<text x="33.8" y="166.5">R_3386P_US</text>
<text x="33.8" y="163.5">SHOCK_SEN_3</text>
<text x="270.9" y="173.8">HDR-F-2.54_1x5</text>
<text x="270.9" y="170.7">H1</text>
<text x="33.8" y="189.9">SHOCK_SEN_4</text>
<text x="160.2" y="191.2">ESP32-DEVKITC</text>
<text x="160.2" y="188">U1</text>
<text x="514.7" y="189.9">U2</text>
<text x="33.8" y="193">R_3386P_US</text>
<text x="514.7" y="193">ARDUINO_NANO</text>
<text x="307.5" y="209.5">MCP2515_MODULE_TO_ESP32</text>
<text x="307.5" y="212.6">MCP2515 CanBus</text>
<text x="47" y="237.3">CONN-TH_2P-P5.00</text>
<text x="47" y="234.2">BTN_R</text>
<text x="47" y="256.7">CONN-TH_2P-P5.00</text>
<text x="47" y="253.6">LED_R</text>
<text x="47" y="273">BTN_N</text>
<text x="47" y="276.1">CONN-TH_2P-P5.00</text>
<text x="458.6" y="285.3">C1</text>
<text x="474.5" y="285.3">C2</text>
<text x="493.4" y="287.1">NEF24_@ESP32/NANO</text>
<text x="47" y="293.7">CONN-TH_2P-P5.00</text>
<text x="47" y="290.7">LED_N</text>
<text x="458.6" y="288.5">100u</text>
<text x="474.5" y="288.5">0.1u</text>
<text x="492.8" y="290.6">NRF24L01+PA+LNA</text>
<text x="205.2" y="297.3">LM2596_ADJ COPY</text>
<text x="205.2" y="294.1">U7</text>
<text x="280.4" y="297.7">+12V_INPUT</text>
<text x="281.5" y="300.8">CONN-TH_2P-P5.00</text>
<text x="47" y="310.1">BTN_D</text>
<text x="47" y="313.1">CONN-TH_2P-P5.00</text>
<text x="108.3" y="313.6">BRAKE_FACTOR_SIG</text>
<text x="111.6" y="317.2">R_3386P_US</text>
<text x="47" y="329.5">LED_D</text>
<text x="254" y="328.3">U1</text>
<text x="47" y="332.5">CONN-TH_2P-P5.00</text>
<text x="254.2" y="331.3">Relay JD1914</text>
<text x="345.1" y="334.3">CONN-TH_2P-P5.00</text>
<text x="345.1" y="331.2">PUMP_CONECTOR</text>
<text x="281.9" y="345.4">U5</text>
<text x="47" y="351.9">CONN-TH_2P-P5.00</text>
<text x="47" y="348.9">BTN_LC</text>
<text x="281.9" y="348.5">1N4007-DIODE</text>
<text x="117.7" y="354.2">SWITCH_[ON/OFF/AUTO]_PUMP</text>
<text x="135.7" y="357.7">8C1011-Z</text>
<text x="176.9" y="359.5">PC817X3NIP2B</text>
<text x="179.6" y="356">U4</text>
<text x="47" y="371.3">CONN-TH_2P-P5.00</text>
<text x="47" y="368.3">LED_LC</text>
<text x="156" y="368.3">220</text>
<text x="156.6" y="371.8">R1</text>
<text x="234.9" y="383.7">AO3400-ES</text>
<text x="234.9" y="380.7">Q1</text>
<text x="265.3" y="383.7">10k</text>
<text x="265.3" y="380.7">R2</text>
</g>
<g font-size="3.2">
<text x="261.1" y="24.2">3</text>
<text x="261.1" y="27.7">2</text>
<text x="366.9" y="26">3</text>
<text x="366.9" y="29.5">2</text>
<text x="261.1" y="31.3">1</text>
<text x="366.9" y="33">1</text>
<text x="111.1" y="36.5">3</text>
<text x="111.1" y="40.1">2</text>
<text x="222.2" y="36.5">1</text>
<text x="222.2" y="40.1">2</text>
<text x="111.1" y="43.6">1</text>
<text x="222.2" y="43.6">3</text>
<text x="366.9" y="50.7">3</text>
<text x="224" y="59.5">1</text>
<text x="366.9" y="57.7">1</text>
<text x="366.9" y="54.2">2</text>
<text x="111.1" y="61.2">3</text>
<text x="111.1" y="64.8">2</text>
<text x="224" y="63">2</text>
<text x="111.1" y="68.3">1</text>
<text x="224" y="66.5">3</text>
<text x="365.1" y="78.9">3</text>
<text x="365.1" y="82.4">2</text>
<text x="365.1" y="85.9">1</text>
<text x="365.1" y="103.6">3</text>
<text x="365.1" y="107.1">2</text>
<text x="365.1" y="110.6">1</text>
<text x="272.9" y="179.8">1</text>
<text x="272.9" y="183.3">2</text>
<text x="272.9" y="186.8">3</text>
<text x="272.9" y="190.4">4</text>
<text x="173.3" y="197.4">GND</text>
<text x="174.8" y="195.7">20</text>
<text x="272.9" y="193.9">5</text>
<text x="529.6" y="202.7">GND</text>
<text x="531.1" y="200.9">29</text>
<text x="502.5" y="208">4</text>
<text x="504" y="209.8">GND</text>
<text x="173.3" y="218.6">GND</text>
<text x="174.8" y="216.8">26</text>
<text x="48.9" y="243.3">1</text>
<text x="149.8" y="241.5">14</text>
<text x="151.2" y="243.3">GND</text>
<text x="48.9" y="246.8">2</text>
<text x="48.9" y="262.7">1</text>
<text x="48.9" y="266.2">2</text>
<text x="48.9" y="282.1">1</text>
<text x="48.9" y="285.6">2</text>
<text x="48.9" y="299.7">1</text>
<text x="495.5" y="294.4">1</text>
<text x="497" y="296.2">GND</text>
<text x="48.9" y="303.2">2</text>
<text x="283.5" y="306.8">1</text>
<text x="283.5" y="310.3">2</text>
<text x="48.9" y="319.1">1</text>
<text x="48.9" y="322.7">2</text>
<text x="48.9" y="338.5">1</text>
<text x="347" y="340.3">1</text>
<text x="48.9" y="342.1">2</text>
<text x="347" y="343.8">2</text>
<text x="48.9" y="357.9">1</text>
<text x="48.9" y="361.5">2</text>
<text x="171.1" y="363.2">1</text>
<text x="199.3" y="363.2">4</text>
<text x="48.9" y="377.3">1</text>
<text x="171.1" y="373.8">2</text>
<text x="199.3" y="373.8">3</text>
<text x="48.9" y="380.9">2</text>
</g>
<g font-size="3.2" fill="#00f">
<text x="442.7" y="162.1">1</text>
<text x="442.7" y="165.7">2</text>
<text x="445.2" y="163.5">VccA</text>
<text x="445.2" y="167.1">A1</text>
<text x="461.4" y="167.1">B1</text>
<text x="461.4" y="163.5">VccB</text>
<text x="463.9" y="165.7">13</text>
<text x="463.9" y="162.1">14</text>
<text x="442.7" y="172.7">4</text>
<text x="442.7" y="169.2">3</text>
<text x="445.2" y="170.6">A2</text>
<text x="461.4" y="170.6">B2</text>
<text x="463.9" y="172.7">11</text>
<text x="463.9" y="169.2">12</text>
<text x="442.7" y="176.2">5</text>
<text x="442.7" y="179.8">6</text>
<text x="445.2" y="174.1">A3</text>
<text x="445.2" y="177.7">A4</text>
<text x="461.4" y="177.7">B4</text>
<text x="461.4" y="174.1">B3</text>
<text x="463.9" y="179.8">9</text>
<text x="463.9" y="176.2">10</text>
<text x="442.7" y="183.3">7</text>
<text x="445.2" y="181.2">NC</text>
<text x="445.2" y="184.7">GND</text>
<text x="461.4" y="184.7">OE</text>
<text x="461.4" y="181.2">NC</text>
<text x="463.9" y="183.3">8</text>
<text x="149.8" y="195.7">1</text>
<text x="151.2" y="197.4">3V3</text>
<text x="502.5" y="197.4">1</text>
<text x="531.1" y="197.4">30</text>
<text x="149.8" y="199.2">2</text>
<text x="151.2" y="200.9">EN</text>
<text x="173.3" y="200.9">IO23</text>
<text x="174.8" y="199.2">21</text>
<text x="174.8" y="202.7">22</text>
<text x="502.5" y="200.9">2</text>
<text x="504" y="199.2">D1/TX</text>
<text x="504" y="202.7">D0/RX</text>
<text x="529.6" y="199.2">VIN</text>
<text x="149.8" y="206.2">4</text>
<text x="149.8" y="209.8">5</text>
<text x="151.2" y="208">VN</text>
<text x="173.3" y="204.5">IO22</text>
<text x="173.3" y="208">TX</text>
<text x="174.8" y="206.2">23</text>
<text x="174.8" y="209.8">24</text>
<text x="502.5" y="204.5">3</text>
<text x="504" y="206.2">RESET</text>
<text x="529.6" y="209.8">+5V</text>
<text x="529.6" y="206.2">RESET</text>
<text x="531.1" y="208">27</text>
<text x="531.1" y="204.5">28</text>
<text x="149.8" y="213.3">6</text>
<text x="151.2" y="211.5">IO34</text>
<text x="151.2" y="215.1">IO35</text>
<text x="173.3" y="211.5">RX</text>
<text x="173.3" y="215.1">IO21</text>
<text x="174.8" y="213.3">25</text>
<text x="502.5" y="211.5">5</text>
<text x="502.5" y="215.1">6</text>
<text x="504" y="213.3">D2</text>
<text x="529.6" y="213.3">A7</text>
<text x="531.1" y="215.1">25</text>
<text x="531.1" y="211.5">26</text>
<text x="149.8" y="216.8">7</text>
<text x="149.8" y="220.3">8</text>
<text x="151.2" y="218.6">IO32</text>
<text x="174.8" y="220.3">27</text>
<text x="502.5" y="218.6">7</text>
<text x="504" y="216.8">D3</text>
<text x="504" y="220.3">D4</text>
<text x="529.6" y="220.3">A5</text>
<text x="529.6" y="216.8">A6</text>
<text x="531.1" y="218.6">24</text>
<text x="149.8" y="223.9">9</text>
<text x="149.8" y="227.4">10</text>
<text x="151.2" y="222.1">IO33</text>
<text x="151.2" y="225.6">IO25</text>
<text x="173.3" y="222.1">IO19</text>
<text x="173.3" y="225.6">IO18</text>
<text x="174.8" y="223.9">28</text>
<text x="174.8" y="227.4">29</text>
<text x="502.5" y="222.1">8</text>
<text x="502.5" y="225.6">9</text>
<text x="504" y="223.9">D5</text>
<text x="504" y="227.4">D6</text>
<text x="529.6" y="227.4">A3</text>
<text x="529.6" y="223.9">A4</text>
<text x="531.1" y="225.6">22</text>
<text x="531.1" y="222.1">23</text>
<text x="149.8" y="230.9">11</text>
<text x="151.2" y="229.2">IO26</text>
<text x="151.2" y="232.7">IO27</text>
<text x="173.3" y="229.2">IO5</text>
<text x="173.3" y="232.7">IO17</text>
<text x="174.8" y="230.9">30</text>
<text x="502.5" y="229.2">10</text>
<text x="502.5" y="232.7">11</text>
<text x="504" y="230.9">D7</text>
<text x="529.6" y="230.9">A2</text>
<text x="531.1" y="232.7">20</text>
<text x="531.1" y="229.2">21</text>
<text x="149.8" y="234.5">12</text>
<text x="149.8" y="238">13</text>
<text x="151.2" y="236.2">IO14</text>
<text x="151.2" y="239.7">IO12</text>
<text x="173.3" y="236.2">IO16</text>
<text x="173.3" y="239.7">IO4</text>
<text x="174.8" y="234.5">31</text>
<text x="174.8" y="238">32</text>
<text x="502.5" y="236.2">12</text>
<text x="502.5" y="239.7">13</text>
<text x="504" y="234.5">D8</text>
<text x="504" y="238">D9</text>
<text x="529.6" y="238">A0</text>
<text x="529.6" y="234.5">A1</text>
<text x="531.1" y="239.7">18</text>
<text x="531.1" y="236.2">19</text>
<text x="149.8" y="245">15</text>
<text x="173.3" y="243.3">IO0</text>
<text x="174.8" y="241.5">33</text>
<text x="174.8" y="245">34</text>
<text x="502.5" y="243.3">14</text>
<text x="504" y="241.5">D10</text>
<text x="504" y="245">D11</text>
<text x="529.6" y="245">3V3</text>
<text x="529.6" y="241.5">AREF</text>
<text x="531.1" y="243.3">17</text>
<text x="149.8" y="248.6">16</text>
<text x="151.2" y="246.8">IO13</text>
<text x="151.2" y="250.3">D2</text>
<text x="173.3" y="246.8">IO2</text>
<text x="173.3" y="250.3">IO15</text>
<text x="174.8" y="248.6">35</text>
<text x="502.5" y="246.8">15</text>
<text x="504" y="248.6">D12</text>
<text x="529.6" y="248.6">D13</text>
<text x="531.1" y="246.8">16</text>
<text x="149.8" y="252.1">17</text>
<text x="149.8" y="255.6">18</text>
<text x="151.2" y="253.9">D3</text>
<text x="151.2" y="257.4">CMD</text>
<text x="173.3" y="253.9">D1</text>
<text x="173.3" y="257.4">D0</text>
<text x="174.8" y="252.1">36</text>
<text x="174.8" y="255.6">37</text>
<text x="149.8" y="259.2">19</text>
<text x="151.2" y="260.9">5V</text>
<text x="173.3" y="260.9">CLK</text>
<text x="174.8" y="259.2">38</text>
<text x="495.5" y="298">3</text>
<text x="497" y="299.7">CE</text>
<text x="519" y="299.7">CSN</text>
<text x="520.5" y="298">4</text>
<text x="194" y="301.1">4</text>
<text x="197.2" y="303.8">OUT+</text>
<text x="215.9" y="303.4">IN-</text>
<text x="220.5" y="301.1">2</text>
<text x="495.5" y="301.5">5</text>
<text x="495.5" y="305">7</text>
<text x="497" y="303.2">SCK</text>
<text x="519" y="303.2">MOSI</text>
<text x="520.5" y="305">8</text>
<text x="520.5" y="301.5">6</text>
<text x="194" y="308.2">3</text>
<text x="197.9" y="309.8">OUT-</text>
<text x="215.9" y="310.5">IN+</text>
<text x="220.5" y="308.2">1</text>
<text x="497" y="306.8">MISO</text>
<text x="519" y="306.8">IRQ</text>
<text x="250.5" y="336.8">2</text>
<text x="252.9" y="338.2">8</text>
<text x="262.1" y="338.2">4</text>
<text x="264.6" y="336.8">4</text>
<text x="250.5" y="343.8">1</text>
<text x="252.9" y="345.2">7</text>
<text x="250.5" y="350.9">5</text>
<text x="252.9" y="352.3">6</text>
<text x="262.1" y="352.3">3</text>
<text x="264.6" y="350.9">3</text>
<text x="135.8" y="359.7">3</text>
<text x="142.9" y="363.2">2</text>
<text x="135.8" y="366.7">1</text>
</g>
<g font-size="3.2" fill="#f00">
<text x="149.8" y="202.7">3</text>
<text x="151.2" y="204.5">VP</text>
<text x="519" y="296.2">VCC</text>
<text x="520.5" y="294.4">2</text>
</g>
<g font-size="2.1" fill="#a54b4b">
<text x="344.2" y="218.2">INT</text>
<text x="344.2" y="221.7">SCK</text>
<text x="351.9" y="216.5">INT</text>
<text x="351.9" y="220">SCK</text>
<text x="319.3" y="225.3">H</text>
<text x="327" y="227">H</text>
<text x="344.2" y="225.3">SI</text>
<text x="351.9" y="223.5">SI</text>
<text x="351.9" y="227.1">SO</text>
<text x="319.3" y="228.8">L</text>
<text x="327" y="230.6">L</text>
<text x="344.2" y="228.8">SO</text>
<text x="344.2" y="232.3">CS</text>
<text x="351.9" y="230.6">CS</text>
<text x="344.2" y="235.8">GND</text>
<text x="344.2" y="239.4">VCC</text>
<text x="351.9" y="234.1">GND</text>
<text x="351.9" y="237.6">VCC</text>
</g>
<g font-size="1.8" fill="#838383">
<text x="312.3" y="219.3">MCP2515</text>
<text x="312.3" y="221.1">CAN MODULE</text>
</g>
<text font-size="1.4" fill="#840000" x="201" y="315.7">LM2596 Adjustable</text>
</svg>
